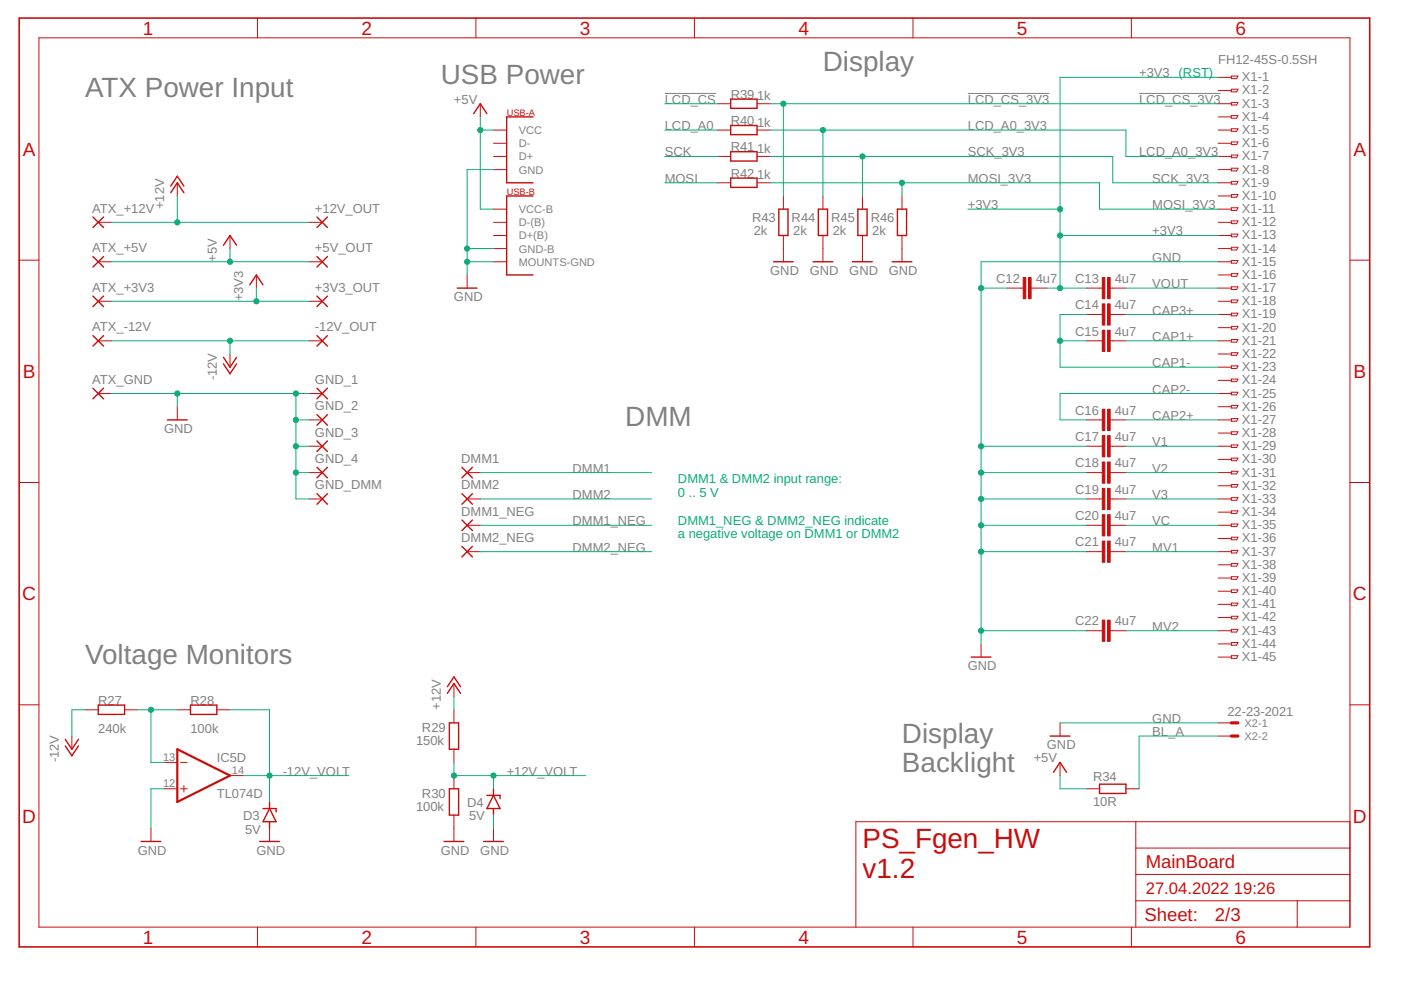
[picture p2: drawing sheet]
<svg xmlns="http://www.w3.org/2000/svg" width="297mm" height="210mm" viewBox="0 0 297 210" stroke-linecap="round" stroke-linejoin="round" font-family="sans-serif">
<path d="M140.9 19.8h10.9M205.2 19.8h17.3M241.5 19.8h17.3" fill="none" stroke="#808080" stroke-width=".21"/>
<g fill="none" stroke="#c90d0c" stroke-width=".21">
<path d="M8.3 8h277.9v188.6h-277.9zM54.6 3.8v4.2M100.9 3.8v4.2M147.2 3.8v4.2M193.6 3.8v4.2M239.9 3.8v4.2M258.3 16.4h2.8M258.3 19.2h2.8M261.1 16.1h1.4l-.3 .6h-1.1zM261.1 18.9h1.4l-.3 .6h-1.1zM37.6 38.8v2.8M101.8 22v2.8"/>
<path d="M104.6 33.2h2.8M104.6 30.4h2.8M104.6 36h2.8M104.6 27.6h2.8M152.1 33.2h2.8M152.1 27.6h2.8M152.1 22h2.8M152.1 38.8h2.8M160.5 33.2h2.8M160.5 27.6h2.8M160.5 22h2.8M160.5 38.8h2.8"/>
<path d="M258.3 33.2h2.8M258.3 30.4h2.8M258.3 36h2.8M258.3 27.6h2.8M258.3 22h2.8M258.3 24.8h2.8M258.3 38.8h2.8M261.1 21.7h1.4l-.3 .6h-1.1zM261.1 24.5h1.4l-.3 .6h-1.1zM261.1 27.3h1.4l-.3 .6h-1.1zM261.1 30.1h1.4l-.3 .5h-1.1zM261.1 32.9h1.4l-.3 .5h-1.1z"/>
<path d="M261.1 35.7h1.4l-.3 .5h-1.1zM261.1 38.5h1.4l-.3 .5h-1.1zM4.1 55.2h4.2M20.8 55.5h2.8M20.8 47.1h2.8M48.8 49.9v2.8M54.4 58.3v2.8M65.5 55.5h2.8M65.5 47.1h2.8M99 58.3v2.8M104.6 55.5h2.8M104.6 47.1h2.8"/>
<path d="M104.6 49.9h2.8M104.6 52.7h2.8M104.6 44.3h2.8M166.1 41.6v2.7M166.1 49.9v5.6M174.5 41.6v2.7M174.5 49.9v5.6M182.9 41.6v2.7M182.9 49.9v5.6M191.2 41.6v2.7M191.2 49.9v5.6M258.3 55.5h2.8"/>
<path d="M258.3 47.1h2.8M258.3 49.9h2.8M258.3 52.7h2.8M258.3 44.3h2.8M258.3 41.6h2.8M258.3 58.3h2.8M261.1 41.3h1.4l-.3 .5h-1.1zM261.1 44h1.4l-.3 .6h-1.1zM261.1 46.8h1.4l-.3 .6h-1.1zM261.1 49.6h1.4l-.3 .6h-1.1zM261.1 52.4h1.4l-.3 .6h-1.1zM261.1 55.2h1.4l-.3 .6h-1.1z"/>
<path d="M261.1 58h1.4l-.3 .6h-1.1zM286.2 55.2h4.2M20.8 72.3h2.8M20.8 63.9h2.8M48.8 75.1v2.8M65.5 72.3h2.8M65.5 63.9h2.8M213.6 61.1h3.3M218.6 61.1h3.4M230.3 72.3h3.4M230.3 61.1h3.4M230.3 66.7h3.4"/>
<path d="M235.4 72.3h3.3M235.4 61.1h3.3M235.4 66.7h3.3M258.3 72.3h2.8M258.3 63.9h2.8M258.3 61.1h2.8M258.3 66.7h2.8M258.3 69.5h2.8M258.3 75.1h2.8M258.3 77.9h2.8M261.1 60.8h1.4l-.3 .6h-1.1zM261.1 63.6h1.4l-.3 .6h-1.1z"/>
<path d="M261.1 66.4h1.4l-.3 .6h-1.1zM261.1 69.2h1.4l-.3 .6h-1.1zM261.1 72h1.4l-.3 .5h-1.1zM261.1 74.8h1.4l-.3 .5h-1.1zM261.1 77.6h1.4l-.3 .5h-1.1zM20.8 83.4h2.8M37.6 86.2v2.8M65.5 83.4h2.8M65.5 89h2.8M65.5 94.6h2.8M230.3 89h3.4M230.3 94.6h3.4"/>
<path d="M235.4 89h3.3M235.4 94.6h3.3M258.3 83.4h2.8M258.3 89h2.8M258.3 94.6h2.8M258.3 80.6h2.8M258.3 86.2h2.8M258.3 91.8h2.8M258.3 97.4h2.8M261.1 80.4h1.4l-.3 .5h-1.1zM261.1 83.2h1.4l-.3 .5h-1.1zM261.1 86h1.4l-.3 .5h-1.1z"/>
<path d="M261.1 88.8h1.4l-.3 .5h-1.1zM261.1 91.5h1.4l-.3 .6h-1.1zM261.1 94.3h1.4l-.3 .6h-1.1zM261.1 97.1h1.4l-.3 .6h-1.1zM261.1 99.9h1.4l-.3 .6h-1.1zM4.1 102.3h4.2M65.5 100.2h2.8M65.5 105.8h2.8M99 100.2h2.8M99 105.8h2.8M99 111.4h2.8M99 117h2.8"/>
<path d="M230.3 100.2h3.4M230.3 105.8h3.4M230.3 111.4h3.4M230.3 117h3.4M235.4 100.2h3.3M235.4 105.8h3.3M235.4 111.4h3.3M235.4 117h3.3M258.3 100.2h2.8M258.3 103h2.8M258.3 105.8h2.8M258.3 108.6h2.8"/>
<path d="M258.3 111.4h2.8M258.3 114.2h2.8M258.3 117h2.8M258.3 119.8h2.8M261.1 102.7h1.4l-.3 .6h-1.1zM261.1 105.5h1.4l-.3 .6h-1.1zM261.1 108.3h1.4l-.3 .6h-1.1zM261.1 111.1h1.4l-.3 .6h-1.1zM261.1 113.9h1.4l-.3 .5h-1.1zM261.1 116.7h1.4l-.3 .5h-1.1zM261.1 119.5h1.4l-.3 .5h-1.1zM286.2 102.3h4.2"/>
<path d="M208 136.5v2.8M230.3 133.7h3.4M235.4 133.7h3.3M258.3 122.6h2.8M258.3 125.3h2.8M258.3 128.1h2.8M258.3 130.9h2.8M258.3 133.7h2.8M258.3 136.5h2.8M258.3 139.3h2.8M261.1 122.3h1.4l-.3 .5h-1.1zM261.1 125.1h1.4l-.3 .5h-1.1z"/>
<path d="M261.1 127.9h1.4l-.3 .5h-1.1zM261.1 130.7h1.4l-.3 .5h-1.1zM261.1 133.4h1.4l-.3 .6h-1.1zM261.1 136.2h1.4l-.3 .6h-1.1zM261.1 139h1.4l-.3 .6h-1.1zM4.1 149.4h4.2M15.2 156.1v2.8M18 150.5h2.8M26.4 150.5h2.8M37.6 150.5h2.8M46 150.5h2.8M96.2 144.9v2.8"/>
<path d="M96.2 150.5v2.8M96.2 158.9v2.7M224.7 153.3v2.8M258.3 153.3h2.8M258.3 156.1h2.8M286.2 149.4h4.2M32 175.6v2.8M34.8 167.2h2.8M34.8 161.6h2.8M38.3 167.2h1.4M38.3 161.6h1.4M39 166.5v1.4"/>
<path d="M48.8 164.4h2.8M57.1 175.6v2.8M96.2 164.4v2.8M96.2 172.8v5.6M104.6 175.6v2.8M224.7 161.6v2.8M230.3 167.2h2.8M238.7 167.2h2.8M240.8 174.2v22.4M240.8 179.8h45.4M286.2 174.2h-104.7v22.4M54.6 196.6v4.2"/>
<path d="M100.9 196.6v4.2M147.2 196.6v4.2M193.6 196.6v4.2M239.9 196.6v4.2M240.8 191h45.4M240.8 185.4h45.4M275 191v5.6"/>
</g>
<path d="M4.1 3.8h286.3v197h-286.3z" fill="none" stroke="#c90d0c" stroke-width=".34"/>
<g fill="none" stroke="#c90d0c" stroke-width=".3">
<path d="M36.2 39.5l1.4-2.1 1.4 2.1M100.4 24.1l1.4-2.1 1.4 2.1M113 24.8h-5.6v14h5.6M154.9 21h5.6v2h-5.6zM154.9 26.6h5.6v2h-5.6zM154.9 32.2h5.6v1.9h-5.6zM154.9 37.8h5.6v1.9h-5.6zM19.7 54.4l2.2 2.2M19.7 46l2.2 2.2M21.9 54.4l-2.2 2.2M21.9 46l-2.2 2.2M36.2 40.9l1.4-2.1 1.4 2.1"/>
<path d="M47.4 52l1.4-2.1 1.4 2.1M67.2 46l2.2 2.2M67.2 54.4l2.2 2.2M69.4 46l-2.2 2.2M69.4 54.4l-2.2 2.2M113 41.6h-5.6v16.7h5.6M164 55.5h4.2M165.1 44.3h2v5.6h-2zM172.4 55.5h4.2M173.5 44.3h2v5.6h-2zM180.8 55.5h4.2M181.9 44.3h1.9v5.6h-1.9z"/>
<path d="M189.1 55.5h4.2M190.3 44.3h1.9v5.6h-1.9zM19.7 71.2l2.2 2.2M19.7 62.8l2.2 2.2M21.9 71.2l-2.2 2.2M21.9 62.8l-2.2 2.2M47.4 75.8l1.4 2.1 1.4-2.1M47.4 77.2l1.4 2 1.4-2M53 60.4l1.4-2.1 1.4 2.1M67.2 62.8l2.2 2.2M67.2 71.2l2.2 2.2M69.4 62.8l-2.2 2.2"/>
<path d="M69.4 71.2l-2.2 2.2M96.9 61.1h4.2M19.7 82.3l2.2 2.3M21.9 82.3l-2.2 2.3M35.5 89h4.2M67.2 82.3l2.2 2.3M67.2 87.9l2.2 2.2M67.2 93.5l2.2 2.2M67.2 99.1l2.2 2.2M69.4 82.3l-2.2 2.3M69.4 87.9l-2.2 2.2M69.4 93.5l-2.2 2.2"/>
<path d="M69.4 99.1l-2.2 2.2M97.9 99.1l2.3 2.2M100.2 99.1l-2.3 2.2M67.2 104.7l2.2 2.2M69.4 104.7l-2.2 2.2M97.9 104.7l2.3 2.2M97.9 110.3l2.3 2.2M97.9 115.8l2.3 2.3M100.2 104.7l-2.3 2.2M100.2 110.3l-2.3 2.2M100.2 115.8l-2.3 2.3M205.9 139.3h4.2"/>
<path d="M13.8 156.8l1.4 2.1 1.4-2.1M13.8 158.2l1.4 2.1 1.4-2.1M20.8 149.5h5.6v2h-5.6zM40.4 149.5h5.6v2h-5.6zM94.8 147l1.4-2.1 1.4 2.1M94.8 145.6l1.4-2.1 1.4 2.1M95.3 153.3h1.9v5.6h-1.9zM222.7 156.1h4.1M29.9 178.4h4.2M55.1 178.4h4.1M55.8 171.4h2.7v.7M57.1 171.4l1.4 2.8h-2.7z"/>
<path d="M57.1 170v1.4M57.1 174.2v1.4M94.1 178.4h4.2M95.3 167.2h1.9v5.6h-1.9zM102.5 178.4h4.2M103.2 168.6h2.8v.7M104.6 168.6l1.4 2.8h-2.8zM104.6 167.2v1.4M104.6 171.4v1.4M223.4 163.7l1.3-2.1 1.4 2.1M233.1 166.3h5.6v1.9h-5.6z"/>
</g>
<path d="M37.6 158.9l11.2 5.5-11.2 5.6z" fill="none" stroke="#c90d0c" stroke-width=".47"/>
<path d="M261.1 153.3h1.4M261.1 156.1h1.4" fill="none" stroke="#c90d0c" stroke-width=".68"/>
<g fill="#c90d0c" stroke="#c90d0c" stroke-width=".21">
<path d="M216.9 58.8h.6v4.5h-.6z"/>
<path d="M218.1 58.8h.5v4.5h-.5z"/>
<path d="M233.7 58.8h.6v4.5h-.6z"/>
<path d="M234.8 58.8h.6v4.5h-.6z"/>
<path d="M233.7 64.4h.6v4.5h-.6z"/>
<path d="M234.8 64.4h.6v4.5h-.6z"/>
<path d="M233.7 70h.6v4.5h-.6z"/>
<path d="M234.8 70h.6v4.5h-.6z"/>
<path d="M233.7 86.8h.6v4.5h-.6z"/>
<path d="M234.8 86.8h.6v4.5h-.6z"/>
<path d="M233.7 92.4h.6v4.5h-.6z"/>
<path d="M234.8 92.4h.6v4.5h-.6z"/>
<path d="M233.7 98h.6v4.4h-.6z"/>
<path d="M234.8 98h.6v4.4h-.6z"/>
<path d="M233.7 103.5h.6v4.5h-.6z"/>
<path d="M234.8 103.5h.6v4.5h-.6z"/>
<path d="M233.7 109.1h.6v4.5h-.6z"/>
<path d="M234.8 109.1h.6v4.5h-.6z"/>
<path d="M233.7 114.7h.6v4.5h-.6z"/>
<path d="M234.8 114.7h.6v4.5h-.6z"/>
<path d="M233.7 131.5h.6v4.5h-.6z"/>
<path d="M234.8 131.5h.6v4.5h-.6z"/>
</g>
<g fill="none" stroke="#0dab76" stroke-width=".21">
<path d="M258.3 16.4h-33.6v44.7M101.8 24.8v19.5h2.8M101.8 27.6h2.8M104.6 36h-5.6v22.3M140.9 27.6h11.2M140.9 33.2h11.2M140.9 22h11.2M140.9 38.8h11.2M163.3 27.6h75.4v5.6h19.6M163.3 38.8h69.8v5.5h25.2M163.3 33.2h72.6v5.6h22.4M163.3 22h95"/>
<path d="M166.1 22v19.6M174.5 27.6v14M182.9 33.2v8.4M191.2 38.8v2.8M23.6 55.5h41.9M23.6 47.1h41.9M37.6 41.6v5.5M48.8 52.7v2.8M99 55.5h5.6M99 52.7h5.6M205.2 44.3h19.5M224.7 49.9h33.6"/>
<path d="M258.3 55.5h-50.3v81M23.6 72.3h41.9M23.6 63.9h41.9M48.8 72.3v2.8M54.4 61.1v2.8M208 61.1h5.6M222 61.1h8.3M224.7 72.3h5.6M230.3 66.7h-5.6v11.2h33.6M238.7 72.3h19.6M238.7 61.1h19.6M238.7 66.7h19.6"/>
<path d="M23.6 83.4h41.9M37.6 83.4v2.8M62.7 89h2.8M62.7 83.4v22.4h2.8M62.7 94.6h2.8M208 94.6h22.3M238.7 89h19.6M238.7 94.6h19.6M258.3 83.4h-33.6v5.6h5.6M62.7 100.2h2.8M101.8 100.2h36.4M101.8 105.8h36.4"/>
<path d="M101.8 117h36.4M101.8 111.4h36.4M208 100.2h22.3M208 105.8h22.3M208 117h22.3M208 111.4h22.3M238.7 100.2h19.6M238.7 105.8h19.6M238.7 117h19.6M238.7 111.4h19.6M208 133.7h22.3M238.7 133.7h19.6"/>
<path d="M18 150.5h-2.8v5.6M29.2 150.5h8.4M32 150.5v11.1h2.8M48.8 150.5h8.3v19.5M96.2 147.7v2.8M224.7 153.3h33.6M258.3 156.1h-16.8v11.1M34.8 167.2h-2.8v8.4M51.6 164.4h22.3M96.2 161.6v2.8h28M104.6 164.4v2.8M104.6 172.8v2.8"/>
<path d="M224.7 164.4v2.8h5.6"/>
</g>
<g fill="#0dab76" stroke="#0dab76" stroke-width=".21">
<circle cx="48.8" cy="55.5" r=".55"/>
<circle cx="101.8" cy="27.6" r=".55"/>
<circle cx="37.6" cy="47.1" r=".55"/>
<circle cx="48.8" cy="72.3" r=".55"/>
<circle cx="99" cy="52.7" r=".55"/>
<circle cx="99" cy="55.5" r=".55"/>
<circle cx="37.6" cy="83.4" r=".55"/>
<circle cx="62.7" cy="83.4" r=".55"/>
<circle cx="62.7" cy="89" r=".55"/>
<circle cx="62.7" cy="94.6" r=".55"/>
<circle cx="62.7" cy="100.2" r=".55"/>
<circle cx="208" cy="111.4" r=".55"/>
<circle cx="208" cy="105.8" r=".55"/>
<circle cx="208" cy="100.2" r=".55"/>
<circle cx="208" cy="94.6" r=".55"/>
<circle cx="208" cy="117" r=".55"/>
<circle cx="208" cy="61.1" r=".55"/>
<circle cx="208" cy="133.7" r=".55"/>
<circle cx="57.1" cy="164.4" r=".55"/>
<circle cx="32" cy="150.5" r=".55"/>
<circle cx="96.2" cy="164.4" r=".55"/>
<circle cx="104.6" cy="164.4" r=".55"/>
<circle cx="54.4" cy="63.9" r=".55"/>
<circle cx="224.7" cy="61.1" r=".55"/>
<circle cx="224.7" cy="49.9" r=".55"/>
<circle cx="224.7" cy="44.3" r=".55"/>
<circle cx="174.5" cy="27.6" r=".55"/>
<circle cx="224.7" cy="72.3" r=".55"/>
<circle cx="166.1" cy="22" r=".55"/>
<circle cx="182.9" cy="33.2" r=".55"/>
<circle cx="191.2" cy="38.8" r=".55"/>
</g>
<g font-size="5.9" fill="#808080">
<text x="93.5" y="17.8">USB Power</text>
<text x="174.5" y="15">Display</text>
<text x="18" y="20.6">ATX Power Input</text>
<text x="132.6" y="90.4">DMM</text>
<text x="18" y="140.7">Voltage Monitors</text>
<text x="191.2" y="157.5">Display</text>
<text x="191.2" y="163.8">Backlight</text>
</g>
<g font-size="5.9" fill="#c90d0c">
<text x="182.9" y="179.8">PS_Fgen_HW</text>
<text x="182.9" y="186.1">v1.2</text>
</g>
<g font-size="4" fill="#c90d0c">
<text x="30.3" y="7.4">1</text>
<text x="76.6" y="7.4">2</text>
<text x="123" y="7.4">3</text>
<text x="169.3" y="7.4">4</text>
<text x="215.6" y="7.4">5</text>
<text x="261.9" y="7.4">6</text>
<text x="4.8" y="33">A</text>
<text x="287" y="33">A</text>
<text x="4.8" y="80.2">B</text>
<text x="287" y="80.2">B</text>
<text x="4.7" y="127.3">C</text>
<text x="286.9" y="127.3">C</text>
<text x="4.7" y="174.4">D</text>
<text x="286.9" y="174.4">D</text>
<text x="30.3" y="200.1">1</text>
<text x="76.6" y="200.1">2</text>
<text x="123" y="200.1">3</text>
<text x="169.3" y="200.1">4</text>
<text x="215.6" y="200.1">5</text>
<text x="261.9" y="200.1">6</text>
</g>
<g font-size="3.9" fill="#c90d0c">
<text x="242.9" y="184">MainBoard</text>
<text x="242.6" y="195.3">Sheet:</text>
<text x="257.6" y="195.2">2/3</text>
</g>
<g font-size="3.5" fill="#c90d0c">
<text x="242.9" y="189.6">27.04.2022</text>
<text x="261.6" y="189.6">19:26</text>
</g>
<g font-size="2.8" fill="#808080">
<text x="241.5" y="16.4">+3V3 (RST)</text>
<text x="258.3" y="13.6">FH12-45S-0.5SH</text>
<text x="263.3" y="17.2">X1-1</text>
<text x="96.3" y="22">+5V</text>
<text x="140.9" y="22">LCD_CS</text>
<text x="154.9" y="20.9">R39</text>
<text x="160.5" y="21.3">1k</text>
<text x="205.2" y="22">LCD_CS_3V3</text>
<text x="241.5" y="22">LCD_CS_3V3</text>
<text x="263.3" y="20">X1-2</text>
<text x="263.3" y="22.8">X1-3</text>
<text x="140.9" y="27.6">LCD_A0</text>
<text x="154.9" y="26.5">R40</text>
<text x="160.5" y="26.9">1k</text>
<text x="205.2" y="27.6">LCD_A0_3V3</text>
<text x="263.3" y="25.6">X1-4</text>
<text x="263.3" y="28.4">X1-5</text>
<text x="140.9" y="33.2">SCK</text>
<text x="154.9" y="32.1">R41</text>
<text x="160.5" y="32.5">1k</text>
<text x="205.2" y="33.2">SCK_3V3</text>
<text x="241.5" y="33.2">LCD_A0_3V3</text>
<text x="263.3" y="31.2">X1-6</text>
<text x="263.3" y="34">X1-7</text>
<text x="140.9" y="38.7">MOSI</text>
<text x="154.9" y="37.7">R42</text>
<text x="160.5" y="38">1k</text>
<text x="205.2" y="38.7">MOSI_3V3</text>
<text x="244.3" y="38.7">SCK_3V3</text>
<text x="263.3" y="36.8">X1-8</text>
<text x="263.3" y="39.6">X1-9</text>
<text x="19.6" y="45.1">ATX_+12V</text>
<text x="34.8" y="44.3" transform="rotate(-90 34.8 44.3)">+12V</text>
<text x="66.8" y="45.1">+12V_OUT</text>
<text x="159.5" y="47.1">R43</text>
<text x="167.8" y="47.1">R44</text>
<text x="176.2" y="47.1">R45</text>
<text x="184.6" y="47.1">R46</text>
<text x="205.2" y="44.3">+3V3</text>
<text x="244.3" y="44.3">MOSI_3V3</text>
<text x="263.3" y="42.4">X1-10</text>
<text x="263.3" y="45.2">X1-11</text>
<text x="263.3" y="48">X1-12</text>
<text x="19.6" y="53.5">ATX_+5V</text>
<text x="66.8" y="53.5">+5V_OUT</text>
<text x="159.8" y="49.9">2k</text>
<text x="168.2" y="49.9">2k</text>
<text x="176.6" y="49.9">2k</text>
<text x="184.9" y="49.9">2k</text>
<text x="244.3" y="49.9">+3V3</text>
<text x="263.3" y="50.8">X1-13</text>
<text x="263.3" y="53.6">X1-14</text>
<text x="46" y="55.5" transform="rotate(-90 46 55.5)">+5V</text>
<text x="163.3" y="58.3">GND</text>
<text x="171.7" y="58.3">GND</text>
<text x="180.1" y="58.3">GND</text>
<text x="188.4" y="58.3">GND</text>
<text x="211.2" y="60">C12</text>
<text x="219.6" y="60">4u7</text>
<text x="228" y="60">C13</text>
<text x="236.4" y="60">4u7</text>
<text x="244.3" y="55.5">GND</text>
<text x="263.3" y="56.3">X1-15</text>
<text x="263.3" y="59.1">X1-16</text>
<text x="19.6" y="61.8">ATX_+3V3</text>
<text x="51.6" y="63.9" transform="rotate(-90 51.6 63.9)">+3V3</text>
<text x="66.8" y="61.8">+3V3_OUT</text>
<text x="96.3" y="63.9">GND</text>
<text x="228" y="65.6">C14</text>
<text x="236.4" y="65.6">4u7</text>
<text x="244.3" y="61.1">VOUT</text>
<text x="263.3" y="61.9">X1-17</text>
<text x="263.3" y="64.7">X1-18</text>
<text x="19.6" y="70.2">ATX_-12V</text>
<text x="66.8" y="70.2">-12V_OUT</text>
<text x="228" y="71.2">C15</text>
<text x="236.4" y="71.2">4u7</text>
<text x="244.3" y="66.7">CAP3+</text>
<text x="263.3" y="67.5">X1-19</text>
<text x="263.3" y="70.3">X1-20</text>
<text x="244.3" y="72.3">CAP1+</text>
<text x="244.3" y="77.9">CAP1-</text>
<text x="263.3" y="73.1">X1-21</text>
<text x="263.3" y="75.9">X1-22</text>
<text x="19.6" y="81.4">ATX_GND</text>
<text x="46" y="80.6" transform="rotate(-90 46 80.6)">-12V</text>
<text x="66.8" y="81.4">GND_1</text>
<text x="244.3" y="83.4">CAP2-</text>
<text x="263.3" y="78.7">X1-23</text>
<text x="263.3" y="81.5">X1-24</text>
<text x="66.8" y="87">GND_2</text>
<text x="228" y="87.9">C16</text>
<text x="236.4" y="87.9">4u7</text>
<text x="244.3" y="89">CAP2+</text>
<text x="263.3" y="84.3">X1-25</text>
<text x="263.3" y="87.1">X1-26</text>
<text x="263.3" y="89.9">X1-27</text>
<text x="34.8" y="91.8">GND</text>
<text x="66.8" y="92.6">GND_3</text>
<text x="228" y="93.5">C17</text>
<text x="236.4" y="93.5">4u7</text>
<text x="244.3" y="94.6">V1</text>
<text x="263.3" y="92.7">X1-28</text>
<text x="263.3" y="95.5">X1-29</text>
<text x="66.8" y="98.2">GND_4</text>
<text x="97.8" y="98.2">DMM1</text>
<text x="121.4" y="100.2">DMM1</text>
<text x="228" y="99.1">C18</text>
<text x="236.4" y="99.1">4u7</text>
<text x="244.3" y="100.2">V2</text>
<text x="263.3" y="98.2">X1-30</text>
<text x="263.3" y="101">X1-31</text>
<text x="66.8" y="103.8">GND_DMM</text>
<text x="97.8" y="103.8">DMM2</text>
<text x="121.4" y="105.8">DMM2</text>
<text x="228" y="104.7">C19</text>
<text x="236.4" y="104.7">4u7</text>
<text x="244.3" y="105.8">V3</text>
<text x="263.3" y="103.8">X1-32</text>
<text x="263.3" y="106.6">X1-33</text>
<text x="97.8" y="109.3">DMM1_NEG</text>
<text x="121.4" y="111.4">DMM1_NEG</text>
<text x="228" y="110.3">C20</text>
<text x="236.4" y="110.3">4u7</text>
<text x="244.3" y="111.4">VC</text>
<text x="263.3" y="109.4">X1-34</text>
<text x="263.3" y="112.2">X1-35</text>
<text x="97.8" y="114.9">DMM2_NEG</text>
<text x="121.4" y="117">DMM2_NEG</text>
<text x="228" y="115.8">C21</text>
<text x="236.4" y="115.8">4u7</text>
<text x="244.3" y="117">MV1</text>
<text x="263.3" y="115">X1-36</text>
<text x="263.3" y="117.8">X1-37</text>
<text x="263.3" y="120.6">X1-38</text>
<text x="263.3" y="123.4">X1-39</text>
<text x="263.3" y="126.2">X1-40</text>
<text x="263.3" y="129">X1-41</text>
<text x="263.3" y="131.8">X1-42</text>
<text x="228" y="132.6">C22</text>
<text x="236.4" y="132.6">4u7</text>
<text x="244.3" y="133.7">MV2</text>
<text x="263.3" y="134.6">X1-43</text>
<text x="263.3" y="137.4">X1-44</text>
<text x="205.2" y="142.1">GND</text>
<text x="263.3" y="140.1">X1-45</text>
<text x="20.8" y="149.4">R27</text>
<text x="40.4" y="149.4">R28</text>
<text x="20.8" y="155.4">240k</text>
<text x="40.4" y="155.4">100k</text>
<text x="89.5" y="155.2">R29</text>
<text x="93.5" y="150.5" transform="rotate(-90 93.5 150.5)">+12V</text>
<text x="244.3" y="153.3">GND</text>
<text x="260.2" y="151.7">22-23-2021</text>
<text x="12.4" y="161.7" transform="rotate(-90 12.4 161.7)">-12V</text>
<text x="46" y="161.5">IC5D</text>
<text x="88.2" y="158">150k</text>
<text x="219.2" y="161.7">+5V</text>
<text x="222" y="158.9">GND</text>
<text x="244.3" y="156.1">BL_A</text>
<text x="59.9" y="164.5">-12V_VOLT</text>
<text x="107.4" y="164.5">+12V_VOLT</text>
<text x="231.7" y="165.6">R34</text>
<text x="46" y="169.2">TL074D</text>
<text x="51.5" y="173.9">D3</text>
<text x="88.2" y="172">100k</text>
<text x="89.5" y="169.2">R30</text>
<text x="99" y="171.1">D4</text>
<text x="99.5" y="173.9">5V</text>
<text x="231.7" y="170.9">10R</text>
<text x="52" y="176.7">5V</text>
<text x="29.2" y="181.2">GND</text>
<text x="54.3" y="181.2">GND</text>
<text x="93.5" y="181.2">GND</text>
<text x="101.8" y="181.2">GND</text>
</g>
<g font-size="2.8" fill="#0dab76">
<text x="143.7" y="102.4">DMM1 &amp; DMM2 input range:</text>
<text x="143.7" y="105.3">0 .. 5 V</text>
<text x="143.7" y="111.2">DMM1_NEG &amp; DMM2_NEG indicate</text>
<text x="143.7" y="114.2">a negative voltage on DMM1 or DMM2</text>
</g>
<g font-size="2.3" fill="#808080">
<text x="110" y="28.4">VCC</text>
<text x="110" y="34">D+</text>
<text x="110" y="31.2">D-</text>
<text x="110" y="36.8">GND</text>
<text x="110" y="48">D-(B)</text>
<text x="110" y="45.2">VCC-B</text>
<text x="110" y="50.8">D+(B)</text>
<text x="110" y="53.6">GND-B</text>
<text x="110" y="56.3">MOUNTS-GND</text>
<text x="263.9" y="154.1">X2-1</text>
<text x="34.6" y="161.3">13</text>
<text x="263.9" y="156.9">X2-2</text>
<text x="34.6" y="166.9">12</text>
<text x="49.2" y="164.1">14</text>
</g>
<g font-size="2" fill="#c90d0c">
<text x="107.4" y="24.5">USB-A</text>
<text x="107.4" y="41.3">USB-B</text>
</g>
</svg>
